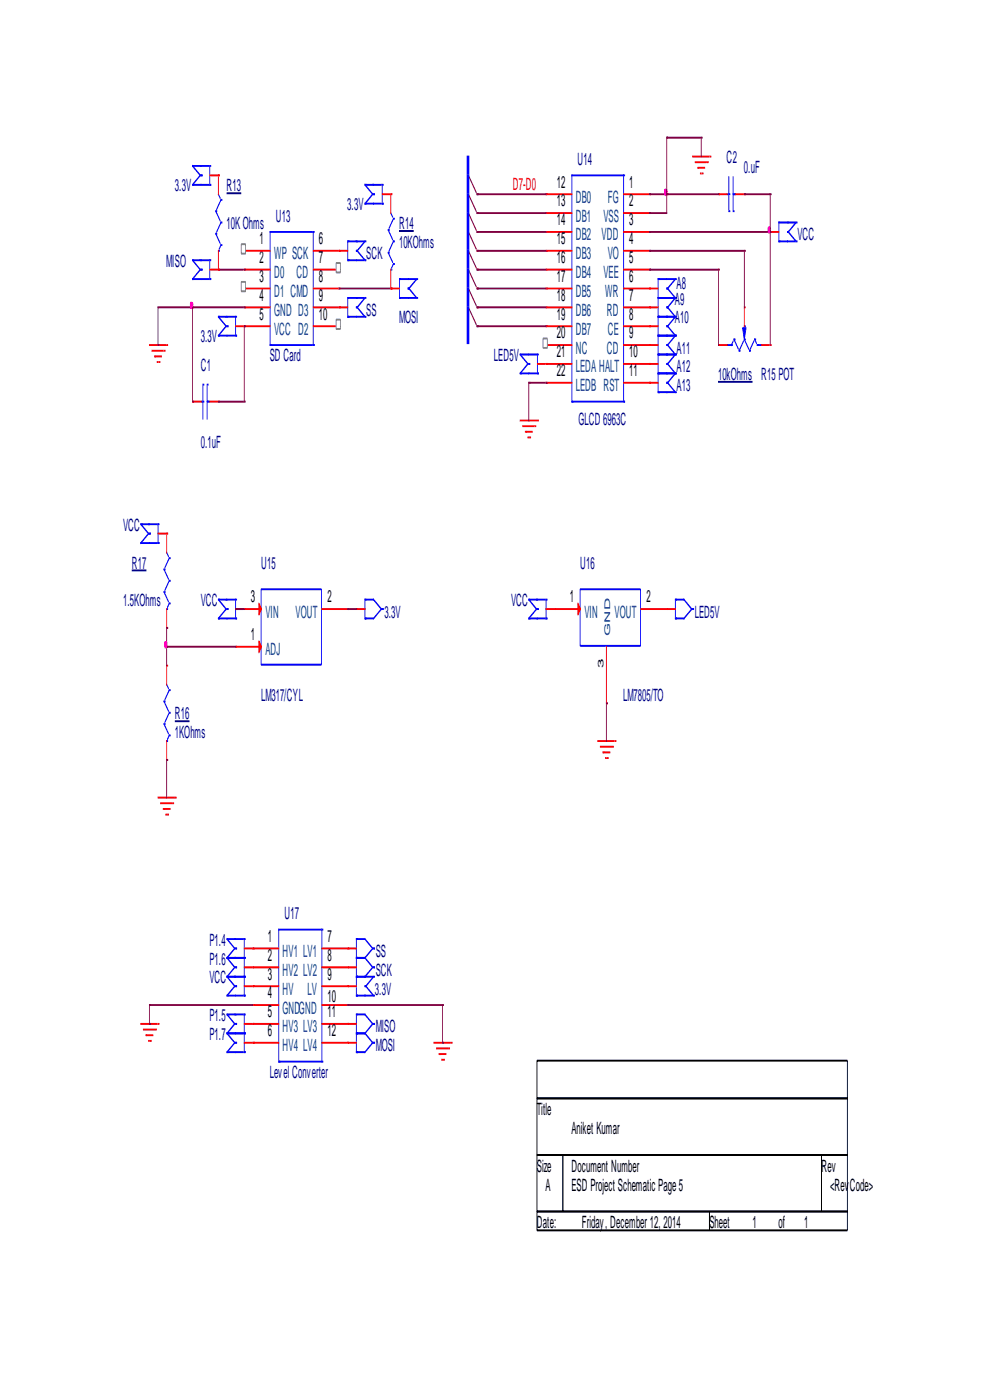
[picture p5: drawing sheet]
<svg xmlns="http://www.w3.org/2000/svg" width="210mm" height="297mm" viewBox="0 0 210 297" stroke-linecap="round" stroke-linejoin="round" font-family="sans-serif">
<path d="M113.9 225h65.8v8h-65.8zM113.9 233h65.8v12h-65.8zM113.9 245h5.5v12h-5.5zM113.9 257h36.6v4h-36.6zM119.4 245h54.8v12h-54.8zM150.5 257h29.2v4h-29.2zM174.2 245h5.5v12h-5.5z" fill="none" stroke="#000" stroke-width=".27"/>
<path d="M66.3 49.2h-9v23.6M66.4 49.2h.1M66.4 49.2v23.6M57.3 73.2h.1M57.3 73.2h9M66.4 73.2h.1" fill="none" stroke="#00f" stroke-width=".27"/>
<path d="M66.4 53.2h5.3M66.4 57.2h5.3M71.9 53.2h.1M71.9 57.2h.1" fill="none" stroke="#f00" stroke-width=".27"/>
<path d="M71.3 55.8h.9v2h-.9z" fill-rule="evenodd" fill="#fff" stroke="#808080" stroke-width=".27"/>
<path d="M51.8 57.2h.1M52 57.2h5.3M51.8 61.2h.1M52 61.2h5.3M66.4 61.2h5.3M66.4 65.2h5.3M71.9 61.2h.1M71.9 65.2h.1" fill="none" stroke="#f00" stroke-width=".27"/>
<path d="M51.2 59.8h.9v2h-.9z" fill-rule="evenodd" fill="#fff" stroke="#808080" stroke-width=".27"/>
<path d="M51.8 53.2h.1M52 53.2h5.3M51.8 65.2h.1M51.8 69.2h.1M52 65.2h5.3M52 69.2h5.3" fill="none" stroke="#f00" stroke-width=".27"/>
<path d="M51.2 51.8h.9v2h-.9z" fill-rule="evenodd" fill="#fff" stroke="#808080" stroke-width=".27"/>
<path d="M66.4 69.2h5.3M71.9 69.2h.1" fill="none" stroke="#f00" stroke-width=".27"/>
<path d="M71.3 67.8h.9v2h-.9z" fill-rule="evenodd" fill="#fff" stroke="#808080" stroke-width=".27"/>
<path d="M132.1 37.2h-10.8v47.6M132.3 37.2h.1M132.3 37.2v47.6M121.3 85.2h.1M121.3 85.2h10.8M132.3 85.2h.1" fill="none" stroke="#00f" stroke-width=".27"/>
<g fill="none" stroke="#f00" stroke-width=".27">
<path d="M115.8 41.2h.1M115.8 45.2h.1M115.8 49.2h.1M115.8 53.2h.1M115.8 57.2h.1M116 41.2h5.3M116 45.2h5.3M116 49.2h5.3M116 53.2h5.3M116 57.2h5.3M132.3 41.2h5.3M132.3 45.2h5.3"/>
<path d="M132.3 49.2h5.3M132.3 53.2h5.3M132.3 57.2h5.3M137.8 41.2h.1M137.8 45.2h.1M137.8 49.2h.1M137.8 53.2h.1M137.8 57.2h.1M115.8 61.2h.1M115.8 65.2h.1M115.8 69.2h.1M115.8 73.2h.1"/>
<path d="M116 61.2h5.3M116 65.2h5.3M116 69.2h5.3M116 73.2h5.3M132.3 61.2h5.3M132.3 65.2h5.3M132.3 69.2h5.3M132.3 73.2h5.3M132.3 77.2h5.3M137.8 61.2h.1M137.8 65.2h.1M137.8 69.2h.1"/>
<path d="M137.8 73.2h.1M137.8 77.2h.1M132.3 81.2h5.3M137.8 81.2h.1"/>
</g>
<path d="M115.2 71.8h.9v2h-.9z" fill-rule="evenodd" fill="#fff" stroke="#808080" stroke-width=".27"/>
<g fill="none" stroke="#f00" stroke-width=".27">
<path d="M44.5 37.2h1.6M46.3 37.2h.1M46.3 37.6v3.6M146.9 33.2h3.5M147.4 34.4h2.4M148 35.6h.1M148.2 35.6h1.3M148.5 36.8h.2M148.9 36.8h.1M150 34.4h.1M150.6 33.2h.1M44.5 57.2h1.6"/>
<path d="M46.3 57.2h.1M46.3 53.2v3.6M71.9 53.2h.1M72.1 53.2h1.7M81.1 41.2h1.6M82.9 41.2h.1M82.9 41.6v3.6M82.9 57.2v3.6M152.4 41.2h.1M152.6 41.2h1.6M156 41.2h1.7M157.9 41.2h.1"/>
<path d="M163.4 49.2h.1M163.5 49.2h1.7M31.7 73.2h3.5M32.2 74.4h2.4M32.8 75.6h.1M33 75.6h1.3M33.3 76.8h.2M33.7 76.8h.1M34.8 74.4h.1M35.3 73.2h.1M50 69.2h1.6M51.8 69.2h.1"/>
<path d="M71.9 65.2h.1M72.1 65.2h1.7M82.9 61.2h.1M83.1 61.2h1.6M114 77.2h1.6M115.8 77.2h.1M116 77.2h5.3M137.8 61.2h.1M137.8 65.2h.1M137.8 69.2h.1M137.8 73.2h.1M137.8 77.2h.1"/>
<path d="M137.9 77.2h1.7M137.9 61.2h1.7M137.9 65.2h1.7M137.9 69.2h1.7M137.9 73.2h1.7M152.4 73.2h.1M152.6 73.2h1.6M157.9 65.2h.1M157.9 65.6v3.6M161.5 73.2h1.7M163.4 73.2h.1M40.8 85.2h.1"/>
<path d="M41 85.2h1.7M44.5 85.2h1.6M46.3 85.2h.1M110.3 89.2h3.5M110.9 90.4h2.4M111.4 91.6h.1M111.6 91.6h1.3M112 92.8h.2M112.3 92.8h.1M113.4 90.4h.1M114 89.2h.1M115.8 81.2h.1"/>
<path d="M116 81.2h5.3M137.8 81.2h.1M137.9 81.2h1.7M33.5 113.2h1.7M35.3 113.2h.1M35.3 113.6v3.6M35.3 133.2h.1M35.3 129.2v3.6M50 129.2h.1M50 137.2h.1M50 129.2h5.5M50.2 137.2h5.3"/>
<path d="M51.8 129.2h.1M68.3 129.2h5.3M73.8 129.2h.1M75.6 129.2h.1M75.8 129.2h1.6M115.8 129.2h1.7M117.6 129.2h.1M117.8 129.2h5.3M128.6 137.2v11.6M135.9 129.2h5.3M141.4 129.2h.1M141.6 129.2h1.6"/>
<path d="M35.3 141.2h.1M35.3 141.6v3.6M35.3 157.2v3.6M126.8 157.2h3.5M127.3 158.4h2.4M127.9 159.6h.1M128.1 159.6h1.2M128.6 149.2h.1M129.9 158.4h.1M130.4 157.2h.1M33.5 169.2h3.5M34.1 170.4h2.3"/>
<path d="M34.6 171.6h.1M34.8 171.6h1.3M35.2 172.8h.1M35.3 161.2h.1M35.5 172.8h.1M36.6 170.4h.1M37.2 169.2h.1M128.4 160.8h.2M128.8 160.8h.1M29.9 217.2h3.4M30.4 218.4h2.4M31 219.6h.1"/>
<path d="M31.1 219.6h1.3M33 218.4h.1M33.5 217.2h.1M51.8 201.2h1.6M51.8 205.2h1.6M51.8 209.2h1.6M51.8 217.2h1.6M53.6 201.2h.1M53.6 205.2h.1M53.6 209.2h.1M53.6 213.2h.1M53.6 217.2h.1"/>
<path d="M53.8 201.2h5.3M53.8 205.2h5.3M53.8 209.2h5.3M53.8 213.2h5.3M53.8 217.2h5.3M68.3 201.2h5.3M68.3 205.2h5.3M68.3 209.2h5.3M68.3 213.2h5.3M68.3 217.2h5.3M73.8 201.2h.1M73.8 205.2h.1"/>
<path d="M73.8 209.2h.1M73.8 213.2h.1M73.8 217.2h.1M73.9 201.2h1.7M73.9 205.2h1.7M73.9 209.2h1.7M73.9 217.2h1.7M31.5 220.8h.2M31.9 220.8h.1M51.8 221.2h1.6M53.6 221.2h.1M53.8 221.2h5.3"/>
<path d="M68.3 221.2h5.3M73.8 221.2h.1M73.9 221.2h1.7M92 221.2h3.5M92.6 222.4h2.4M93.1 223.6h.1M93.3 223.6h1.3M93.7 224.8h.2M94 224.8h.1M95.1 222.4h.1M95.7 221.2h.1"/>
</g>
<g fill="none" stroke="#00f" stroke-width=".27">
<path d="M40.8 35.2h.1M40.8 39.2h.1M40.8 35.2l1.7 2-1.7 2M41 35.2h3.3M41 39.2h3.3M42.7 37.2h.1M44.5 35.2h.1M44.5 39.2h.1M44.5 35.2v3.6M77.4 39.2h.1M77.4 39.2l1.7 2-1.7 2M77.6 39.2h3.3"/>
<path d="M81.1 39.2h.1M81.1 39.2v3.6M154.6 37.6v6.8M155.5 37.6v6.8M40.8 55.2h.1M40.8 59.2h.1M40.8 55.2l1.7 2-1.7 2M41 59.2h3.3M41 55.2h3.3M42.7 57.2h.1M44.5 55.2h.1M44.5 59.2h.1"/>
<path d="M44.5 55.2v3.6M45.8 44.8h.1M45.8 49.6h.1M45.8 44.8l.9 2M45.8 49.6l.9 2M46.3 53.2h.1M46.3 41.2l.4 .8M46.9 42.4h.1M46.9 47.2h.1M46.9 52h.1M46.9 42.4l-.9 2M46.9 47.2l-.9 2"/>
<path d="M46.9 52l-.4 .8M73.8 51.2h.1M73.8 55.2h.1M73.8 51.2v3.6M73.9 51.2h3.3M73.9 55.2h3.3M75.6 53.2h.1M77.4 51.2h.1M77.4 55.2h.1M77.4 43.2h.1M77.4 51.2l-1.6 2 1.6 2M77.6 43.2h3.3"/>
<path d="M79.2 41.2h.1M81.1 43.2h.1M82.3 48.8h.1M82.3 53.6h.1M82.3 48.8l1 2M82.3 53.6l1 2M82.9 57.2h.1M82.9 45.2l.4 .8M83.4 46.4h.1M83.4 51.2h.1M83.4 56h.1M83.4 46.4l-.9 2"/>
<path d="M83.4 51.2l-.9 2M83.4 56l-.3 .8M84.7 59.2h.1M84.7 59.2v3.6M84.9 59.2h3.3M88.4 59.2h.1M88.4 59.2l-1.7 2 1.7 2M139.6 59.2h.1M139.6 59.6v7.2M139.8 59.2h3.3M143.2 59.2h.1M143.2 59.2l-1.6 2 1.6 2"/>
<path d="M154.2 41.2h.2M154.6 41.2h.1M154.6 44.8h.1M155.5 44.8h.1M155.5 41.2h.1M155.7 41.2h.3M165.2 47.2h.1M165.2 51.2h.1M165.2 47.2v3.6M165.4 47.2h3.3M165.4 51.2h3.3M167 49.2h.1"/>
<path d="M168.8 47.2h.1M168.8 51.2h.1M168.8 47.2l-1.6 2 1.6 2M46.3 67.2h.1M46.3 71.2h.1M46.3 67.2l1.7 2-1.7 2M46.5 67.2h3.3M46.5 71.2h3.3M48.1 69.2h.1M50 67.2h.1M50 71.2h.1M50 67.2v3.6"/>
<path d="M73.8 63.2h.1M73.8 67.2h.1M73.8 63.2v3.6M73.9 63.2h3.3M73.9 67.2h3.3M75.6 65.2h.1M77.4 63.2h.1M77.4 67.2h.1M77.4 63.2l-1.6 2 1.6 2M84.7 63.2h.1M84.9 63.2h3.3M86.6 61.2h.1"/>
<path d="M88.4 63.2h.1M110.3 75.2h.1M110.3 79.2h.1M110.3 75.2l1.7 2-1.7 2M110.5 75.2h3.3M110.5 79.2h3.3M112.2 77.2h.1M114 75.2h.1M114 79.2h.1M114 75.2v3.6M139.6 63.2h.1M139.6 67.2h.1"/>
<path d="M139.6 71.2h.1M139.6 75.2h.1M139.6 79.2h.1M139.6 67.2v3.6M139.6 71.2v3.6M139.6 75.2v3.6M139.6 79.2v3.6M139.8 63.2h3.3M139.8 67.2h3.3M139.8 71.2h3.3M139.8 75.2h3.3M139.8 79.2h3.3"/>
<path d="M141.4 61.2h.1M141.4 65.2h.1M141.4 69.2h.1M141.4 73.2h.1M141.4 77.2h.1M143.2 63.2h.1M143.2 67.2h.1M143.2 71.2h.1M143.2 75.2h.1M143.2 79.2h.1M143.2 63.2l-1.6 2 1.6 2M143.2 67.2l-1.6 2 1.6 2"/>
<path d="M143.2 71.2l-1.6 2 1.6 2M143.2 75.2l-1.6 2 1.6 2M143.2 79.2l-1.6 2 1.6 2M154.2 73.2h.7M155.1 73.2h.1M155.5 72.4l-.4 .8M155.7 72h.1M155.7 72l.9 2M156.8 74.4h.1M157.7 72.4l-.9 2M157.9 72h.1M157.9 69.2h.1"/>
<path d="M157.9 72l.9 2M157.9 69.6v.4M159 74.4h.1M159.9 72.4l-.9 2M160.1 72h.1M160.1 72l.3 .8M160.6 73.2h.1M160.6 73.2h.7M161.5 73.2h.1M42.7 85.2h.1M43 85.2h.1M43 81.6h.1"/>
<path d="M43 82v6.8M43.9 81.6h.1M43.9 85.2h.1M43.9 82v6.8M44.1 85.2h.4M139.6 83.2h.1M139.8 83.2h3.3M141.4 81.2h.1M143.2 83.2h.1M29.9 111.2h.1M29.9 115.2h.1M29.9 111.2l1.6 2-1.6 2"/>
<path d="M30 111.2h3.3M30 115.2h3.3M31.7 113.2h.1M33.5 111.2h.1M33.5 115.2h.1M33.5 111.2v3.6M35.3 117.2l.4 .8M35.9 118.4h.1M35.9 118.4l-.9 2M34.8 120.8h.1M34.8 125.6h.1M34.8 120.8l.9 2"/>
<path d="M34.8 125.6l.9 2M35.3 129.2h.1M35.9 123.2h.1M35.9 128h.1M35.9 123.2l-.9 2M35.9 128l-.4 .8M46.3 127.2h.1M46.3 131.2h.1M46.3 127.2l1.7 2-1.7 2M46.5 127.2h3.3M46.5 131.2h3.3M48.1 129.2h.1"/>
<path d="M50 127.2h.1M50 131.2h.1M50 127.2v3.6M55.4 125h12.8v16h-12.8zM77.4 127.2h.1M77.4 131.2h.1M77.4 127.2v3.6M77.6 127.2h1.6l1.7 2-1.7 2h-1.6M81.1 129.2h.1M112.2 127.2h.1M112.2 131.2h.1M112.2 127.2l1.6 2-1.6 2"/>
<path d="M112.3 127.2h3.3M112.3 131.2h3.3M114 129.2h.1M115.8 127.2h.1M115.8 131.2h.1M115.8 127.2v3.6M123 125h12.8v12h-12.8zM143.2 127.2h.1M143.2 131.2h.1M143.2 127.2v3.6M143.4 127.2h1.7l1.6 2-1.6 2h-1.7M146.9 129.2h.1"/>
<path d="M34.8 148.8h.1M34.8 153.6h.1M34.8 148.8l.9 2M34.8 153.6l.9 2M35.3 157.2h.1M35.3 145.2l.4 .8M35.9 146.4h.1M35.9 151.2h.1M35.9 156h.1M35.9 146.4l-.9 2M35.9 151.2l-.9 2M35.9 156l-.4 .8"/>
<path d="M48.1 199.2h.1M48.1 199.2l1.7 2-1.7 2M48.3 199.2h3.3M51.8 199.2h.1M51.8 199.2v3.6M68.1 197.2h-9v27.6M68.3 197.2h.1M68.3 197.2v27.6M75.6 199.2h.1M75.6 199.2v3.6M75.8 199.2h1.6l1.7 2-1.7 2M48.1 203.2h.1"/>
<path d="M48.1 207.2h.1M48.1 211.2h.1M48.1 215.2h.1M48.1 219.2h.1M48.1 207.2l1.7 2-1.7 2M48.1 203.2l1.7 2-1.7 2M48.1 215.2l1.7 2-1.7 2M48.1 219.2l1.7 2-1.7 2M48.3 203.2h3.3M48.3 207.2h3.3M48.3 211.2h3.3M48.3 215.2h3.3"/>
<path d="M48.3 219.2h3.3M50 201.2h.1M50 209.2h.1M50 205.2h.1M50 217.2h.1M51.8 203.2h.1M51.8 207.2h.1M51.8 211.2h.1M51.8 215.2h.1M51.8 219.2h.1M51.8 203.2v3.6M51.8 207.2v3.6"/>
<path d="M51.8 215.2v3.6M51.8 219.2v3.6M75.6 203.2h.1M75.6 207.2h.1M75.6 215.2h.1M75.6 219.2h.1M75.6 211.2h.1M75.6 203.2v3.6M75.6 207.2v3.6M75.6 215.2v3.6M75.6 219.2v3.6M75.8 203.2h1.6"/>
<path d="M75.8 207.2h3.3M75.8 211.2h3.3M75.8 215.2h1.6l1.7 2-1.7 2M75.8 219.2h1.6M77.4 209.2h.1M77.4 219.2l1.7 2-1.7 2h-1.6M77.4 203.2l1.7 2-1.7 2M79.2 205.2h.1M79.2 201.2h.1M79.2 217.2h.1M79.2 207.2h.1M79.2 211.2h.1"/>
<path d="M79.2 207.2l-1.6 2 1.6 2M48.1 223.2h.1M48.3 223.2h3.3M50 221.2h.1M51.8 223.2h.1M59.1 225.2h.1M59.3 225.2h9M68.3 225.2h.1M75.6 223.2h.1M79.2 221.2h.1"/>
</g>
<g fill="none" stroke="#800040" stroke-width=".27">
<path d="M99.3 37.2l1.7 3.6M141.4 29.2h.1M141.4 29.6v11.6M141.6 29.2h7.1M148.7 29.2h.1M148.7 29.6v3.6M46.3 57.2h5.3M51.8 57.2h.1M99.3 53.2l1.7 3.6M99.3 49.2l1.7 3.6M99.3 45.2l1.7 3.6M99.3 41.2l1.7 3.6"/>
<path d="M99.3 57.2l1.7 3.6M101.2 57.2h.1M101.2 53.2h.1M101.2 49.2h.1M101.2 45.2h.1M101.2 41.2h.1M101.4 41.2h14.4M101.4 45.2h14.4M101.4 57.2h14.4M101.4 49.2h14.4M101.4 53.2h14.4M137.8 45.2h.1"/>
<path d="M137.8 41.2h.1M137.8 57.2h.1M137.8 49.2h.1M137.8 53.2h.1M137.9 41.2h3.5M137.9 57.2h14.5M137.9 49.2h25.5M137.9 53.2h20M141.4 41.2h.1M141.4 41.6v3.6h-3.5M141.6 41.2h10.8M152.4 57.2h.1"/>
<path d="M152.4 57.6v15.6M157.9 53.2h.1M157.9 41.2h.1M157.9 53.6v11.6M158 41.2h5.4M163.4 49.2h.1M163.4 41.2h.1M163.4 41.6v7.6M163.4 49.6v23.6M33.5 73.2h.1M40.6 65.2h-7.1v7.6M40.8 65.2h.1"/>
<path d="M40.8 65.2h10.8M40.8 65.2v19.6M51.8 65.2h.1M51.8 69.2h.1M51.8 69.6v15.6M71.9 61.2h10.8M82.9 61.2h.1M99.3 65.2l1.7 3.6M99.3 61.2l1.7 3.6M101.2 69.2h.1M101.2 65.2h.1M101.2 61.2h.1"/>
<path d="M101.4 65.2h14.4M101.4 69.2h14.4M101.4 61.2h14.4M40.8 85.2h.1M46.3 85.2h5.3M51.8 85.2h.1M112.2 81.2h.1M112.2 81.6v7.6M112.2 81.2h3.4M115.8 81.2h.1M35.3 137.2h.1M35.3 133.2h.1"/>
<path d="M35.3 133.6v3.6M35.3 137.6v3.6M35.5 137.2h14.5M50 129.2h.1M50.2 129.2h1.6M73.8 129.2h.1M73.9 129.2h1.7M128.6 149.2h.1M128.6 149.6v7.6M35.3 161.2h.1M35.3 161.6v7.6M31.7 217.2h.1"/>
<path d="M31.7 213.2h.1M31.7 213.2v3.6M31.9 213.2h21.7M73.8 213.2h19.9M93.9 213.2h.1M93.9 213.2v7.6M93.9 221.2h.1"/>
</g>
<g fill="#f0f" stroke="#f0f" stroke-width=".27">
<path d="M141 40.2h.3a.82 .82 0 0 1-.2 1.2l-.1-.4z" fill-rule="evenodd"/>
<path d="M163 48.2h.3a.82 .82 0 0 1-.2 1.2l-.2-.4z" fill-rule="evenodd"/>
<path d="M34.9 136.2h.3a.82 .82 0 0 1-.1 1.2l-.2-.4z" fill-rule="evenodd"/>
<path d="M40.4 64.2h.3a.82 .82 0 0 1-.1 1.2l-.2-.4z" fill-rule="evenodd"/>
</g>
<path d="M157.5 69.6h.7l-.3 2.4z" fill="#00f" stroke="#00f" stroke-width=".27"/>
<path d="M48.1 41h3.1M84.6 49h3.1M152.3 81h7.3M27.9 121h3.2M37.1 153h3.1" fill="none" stroke="#000080" stroke-width=".27"/>
<path d="M99.3 33v40" fill="none" stroke="#00f" stroke-width=".81" stroke-linecap="butt"/>
<g fill="#f00" stroke="#f00" stroke-width=".27">
<path d="M54.9 128l.6 1.2-.6 1.2z"/>
<path d="M54.9 136l.6 1.2-.6 1.2z"/>
<path d="M122.6 128l.5 1.2-.5 1.2z"/>
</g>
<g font-size="3.6" fill="#000080">
<text x="122.5" y="35">U14</text>
<text x="154.1" y="34.6">C2</text>
<text x="37.1" y="40.6">3.3V</text>
<text x="48.1" y="40.6">R13</text>
<text x="157.8" y="36.6">0.uF</text>
<text x="58.5" y="47">U13</text>
<text x="73.7" y="44.6">3.3V</text>
<text x="48.1" y="48.6">10K Ohms</text>
<text x="84.6" y="48.6">R14</text>
<text x="84.6" y="52.6">10KOhms</text>
<text x="169.1" y="51">VCC</text>
<text x="35.3" y="56.6">MISO</text>
<text x="77.7" y="55">SCK</text>
<text x="143.1" y="64.6">A9</text>
<text x="143.5" y="61.4">A8</text>
<text x="77.7" y="67">SS</text>
<text x="84.6" y="68.6">MOSI</text>
<text x="143.1" y="68.6">A10</text>
<text x="42.6" y="72.6">3.3V</text>
<text x="57.2" y="76.6">SD Card</text>
<text x="104.7" y="76.6">LED5V</text>
<text x="143.5" y="75">A11</text>
<text x="42.6" y="78.6">C1</text>
<text x="143.5" y="79">A12</text>
<text x="143.5" y="83">A13</text>
<text x="152.3" y="80.6">10kOhms R15 POT</text>
<text x="42.6" y="95">0.1uF</text>
<text x="122.7" y="90.2">GLCD 6963C</text>
<text x="26.1" y="112.6">VCC</text>
<text x="27.9" y="120.6">R17</text>
<text x="55.4" y="120.6">U15</text>
<text x="123" y="120.6">U16</text>
<text x="26.1" y="128.6">1.5KOhms</text>
<text x="42.6" y="128.6">VCC</text>
<text x="81.5" y="131">3.3V</text>
<text x="108.4" y="128.6">VCC</text>
<text x="147.4" y="131">LED5V</text>
<text x="55.4" y="148.6">LM317/CYL</text>
<text x="132.2" y="148.6">LM7805/TO</text>
<text x="37.1" y="152.6">R16</text>
<text x="37.1" y="156.6">1KOhms</text>
<text x="60.3" y="195">U17</text>
<text x="44.4" y="200.6">P1.4</text>
<text x="79.7" y="203">SS</text>
<text x="44.4" y="208.6">VCC</text>
<text x="44.4" y="204.6">P1.6</text>
<text x="79.7" y="207">SCK</text>
<text x="79.5" y="211">3.3V</text>
<text x="44.4" y="216.6">P1.5</text>
<text x="44.4" y="220.6">P1.7</text>
<text x="79.7" y="219">MISO</text>
<text x="79.7" y="223">MOSI</text>
<text x="57.2" y="228.6">Level Converter</text>
</g>
<text font-size="3.6" fill="#f00" x="108.8" y="40.2">D7-D0</text>
<g font-size="3.6">
<text x="118.1" y="39.8">12</text>
<text x="133.5" y="39.8">1</text>
<text x="118.1" y="43.8">13</text>
<text x="118.1" y="47.8">14</text>
<text x="133.5" y="43.8">2</text>
<text x="133.5" y="47.8">3</text>
<text x="55" y="51.8">1</text>
<text x="67.6" y="51.8">6</text>
<text x="118.1" y="51.8">15</text>
<text x="133.5" y="51.8">4</text>
<text x="55" y="55.8">2</text>
<text x="55" y="59.8">3</text>
<text x="67.6" y="55.8">7</text>
<text x="67.6" y="59.8">8</text>
<text x="118.1" y="55.8">16</text>
<text x="118.1" y="59.8">17</text>
<text x="133.5" y="55.8">5</text>
<text x="133.5" y="59.8">6</text>
<text x="55" y="63.8">4</text>
<text x="67.6" y="63.8">9</text>
<text x="118.1" y="63.8">18</text>
<text x="133.5" y="63.8">7</text>
<text x="55" y="67.8">5</text>
<text x="67.6" y="67.8">10</text>
<text x="118.1" y="67.8">19</text>
<text x="118.1" y="71.8">20</text>
<text x="133.5" y="67.8">8</text>
<text x="133.5" y="71.8">9</text>
<text x="118.1" y="75.8">21</text>
<text x="133.5" y="75.8">10</text>
<text x="118.1" y="79.8">22</text>
<text x="133.5" y="79.8">11</text>
<text x="53.2" y="127.8">3</text>
<text x="69.5" y="127.8">2</text>
<text x="120.8" y="127.8">1</text>
<text x="137.1" y="127.8">2</text>
<text x="53.2" y="135.8">1</text>
<text x="56.8" y="199.8">1</text>
<text x="56.8" y="203.8">2</text>
<text x="69.5" y="199.8">7</text>
<text x="69.5" y="203.8">8</text>
<text x="56.8" y="207.8">3</text>
<text x="69.5" y="207.8">9</text>
<text x="56.8" y="211.8">4</text>
<text x="56.8" y="215.8">5</text>
<text x="69.5" y="212.6">10</text>
<text x="69.5" y="215.8">11</text>
<text x="56.8" y="219.8">6</text>
<text x="69.5" y="219.8">12</text>
<text x="113.9" y="236.6">Title</text>
<text x="121.2" y="240.6">Aniket Kumar</text>
<text x="113.9" y="248.6">Size</text>
<text x="121.2" y="248.6">Document Number</text>
<text x="174.2" y="248.6">Rev</text>
<text x="115.7" y="252.6">A</text>
<text x="121.2" y="252.6">ESD Project Schematic Page 5</text>
<text x="176.1" y="252.6">&lt;RevCode&gt;</text>
<text x="113.9" y="260.6">Date:</text>
<text x="123.4" y="260.6">Friday, December 12, 2014</text>
<text x="150.5" y="260.6">Sheet</text>
<text x="159.6" y="260.6">1</text>
<text x="165.1" y="260.6">of</text>
<text x="170.6" y="260.6">1</text>
</g>
<g font-size="3.6" fill="#004080">
<text x="122.1" y="43">DB0</text>
<text x="122.1" y="47">DB1</text>
<text x="128" y="47">VSS</text>
<text x="128.9" y="43">FG</text>
<text x="122.1" y="51">DB2 VDD</text>
<text x="58.1" y="59">D0</text>
<text x="58.1" y="55">WP SCK</text>
<text x="62.9" y="59">CD</text>
<text x="122.1" y="55">DB3</text>
<text x="122.1" y="59">DB4</text>
<text x="128" y="59">VEE</text>
<text x="128.9" y="55">VO</text>
<text x="58.1" y="63">D1 CMD</text>
<text x="122.1" y="63">DB5</text>
<text x="128.3" y="63">WR</text>
<text x="58.1" y="67">GND D3</text>
<text x="58.1" y="71">VCC D2</text>
<text x="122.1" y="67">DB6</text>
<text x="122.1" y="71">DB7</text>
<text x="128.7" y="67">RD</text>
<text x="128.9" y="71">CE</text>
<text x="122.1" y="75">NC</text>
<text x="128.7" y="75">CD</text>
<text x="122.1" y="79">LEDAHALT</text>
<text x="122.1" y="83">LEDB RST</text>
<text x="56.3" y="131">VIN</text>
<text x="62.7" y="131">VOUT</text>
<text x="123.9" y="131">VIN</text>
<text x="130.3" y="131">VOUT</text>
<text x="56.3" y="139">ADJ</text>
<text x="59.9" y="203">HV1 LV1</text>
<text x="59.9" y="207">HV2 LV2</text>
<text x="59.9" y="211">HV</text>
<text x="59.9" y="215">GNDGND</text>
<text x="65.2" y="211">LV</text>
<text x="59.9" y="219">HV3 LV3</text>
<text x="59.9" y="223">HV4 LV4</text>
</g>
<text font-size="1.6" fill="#004080" x="129.4" y="135" transform="rotate(-90 129.4 135)">GND</text>
<text font-size="1.6" x="128" y="141.8" transform="rotate(-90 128 141.8)">3</text>
</svg>
